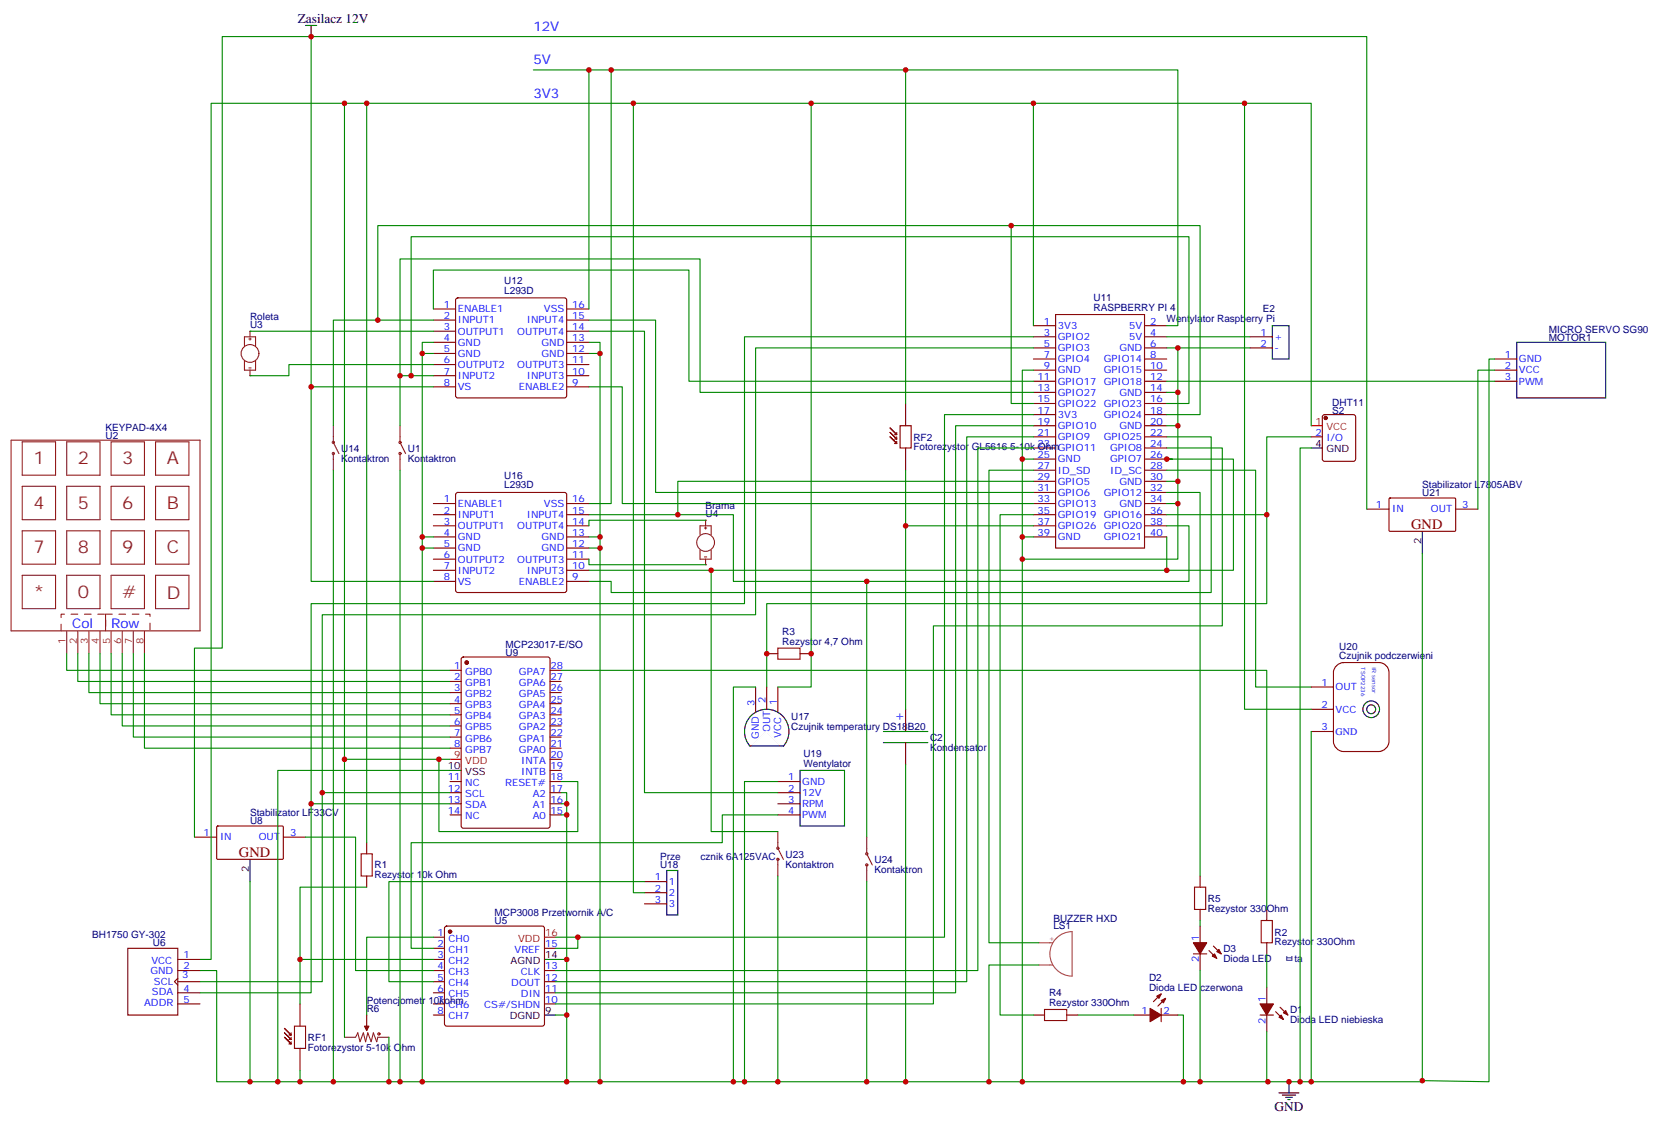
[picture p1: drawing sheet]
<svg xmlns="http://www.w3.org/2000/svg" width="528mm" height="357mm" viewBox="0 0 528 357" stroke-linecap="round" stroke-linejoin="round" font-family="sans-serif">
<g fill="none" stroke="#870000" stroke-width=".35">
<path d="M137.6 98h7M144.9 94.7l.4-.2h33.9l.5 .2 .2 .5v30.4l-.2 .5-.5 .2h-33.9l-.5-.3-.2-.4v-30.4zM179.9 98h7.1M335.1 99.8h28.3v74.1h-28.3zM137.6 101.6h7M137.6 105.1h7M137.6 108.6h7M137.6 112.1h7M137.6 115.7h7M137.6 119.2h7M179.9 101.6h7.1M179.9 105.1h7.1"/>
<path d="M179.9 108.6h7.1M179.9 112.1h7.1M179.9 115.7h7.1M179.9 119.2h7.1M328.1 103.3h7M328.1 106.9h7M328.1 110.4h7M328.1 113.9h7M328.1 117.4h7M363.4 103.3h7M363.4 106.9h7M363.4 110.4h7"/>
<path d="M363.4 113.9h7M363.4 117.4h7M396.9 106.9h7M396.9 110.4h7M474.5 113.9h7M474.5 117.4h7M137.6 122.7h7M179.9 122.7h7.1M284.7 137.2v.7l-2.1-2.1 2.1 2.1h-.7M284.7 138.6v.7l-2.1-2.1 2.1 2.1h-.7M285.8 135.1h3.5v7h-3.5zM287.5 128v7.1"/>
<path d="M328.1 121h7M328.1 124.5h7M328.1 128h7M328.1 131.6h7M328.1 135.1h7M328.1 138.6h7M363.4 121h7M363.4 124.5h7M363.4 128h7M363.4 131.6h7M363.4 135.1h7M363.4 138.6h7"/>
<path d="M474.5 121h7M137.6 159.8h7M144.9 156.5l.4-.3h33.9l.5 .3 .2 .5v30.3l-.2 .5-.5 .2h-33.9l-.5-.2-.2-.5v-30.3zM179.9 159.8h7.1M284.7 140v.7l-2.1-2.1 2.1 2.1h-.7M287.5 142.1v7.1M328.1 142.1h7M328.1 145.7h7M328.1 149.2h7M328.1 152.7h7M328.1 156.2h7M328.1 159.8h7"/>
<path d="M363.4 142.1h7M363.4 145.7h7M363.4 149.2h7M363.4 152.7h7M363.4 156.2h7M363.4 159.8h7M137.6 163.3h7M137.6 166.8h7M137.6 170.4h7M137.6 173.9h7M137.6 177.4h7M179.9 163.3h7.1"/>
<path d="M179.9 166.8h7.1M179.9 170.4h7.1M179.9 173.9h7.1M179.9 177.4h7.1M328.1 163.3h7M328.1 166.8h7M328.1 170.4h7M363.4 163.3h7M363.4 166.8h7M363.4 170.4h7M137.6 180.9h7M137.6 184.5h7"/>
<path d="M179.9 180.9h7.1M179.9 184.5h7.1M142.9 212.7h3.5M142.9 216.2h3.5M142.9 219.7h3.5M146.6 208.7l.5-.2h26.8l.7 .4v53.2l-.4 .6-27.1 .1-.6-.5-.1-53.1zM174.6 212.7h3.6M174.6 216.2h3.6M174.6 219.7h3.6M239.9 218v7.7M243.4 218v7M243.4 207.4h3.5"/>
<path d="M246.9 218v7.7M254 207.4h3.5M142.9 223.3h3.5M142.9 226.8h3.5M142.9 230.3h3.5M142.9 233.9h3.5M142.9 237.4h3.5M174.6 223.3h3.6M174.6 226.8h3.6M174.6 230.3h3.6M174.6 233.9h3.6M174.6 237.4h3.6"/>
<path d="M287.5 225v7.1M287.5 235.6v7.1M142.9 248h3.5M142.9 251.5h3.5M142.9 255h3.5M142.9 258.6h3.5M174.6 248h3.6M174.6 251.5h3.6M174.6 255h3.6M174.6 258.6h3.6M174.6 244.4h3.6M174.6 240.9h3.6"/>
<path d="M246.9 248h7.1M246.9 251.5h7.1M246.9 255h7.1M246.9 258.6h7.1M204.6 279.7h7.1M381 278v3.5M137.6 297.4h3.5M141.3 294l.5-.2h30.4l.5 .2 .2 .5v30.4l-.3 .5-.4 .2h-30.4l-.5-.3-.2-.4v-30.4zM204.6 283.2h7.1M204.6 286.8h7.1M381 288.5v3.6M381 293.8v5.3"/>
<path d="M137.6 300.9h3.5M137.6 304.4h3.5M137.6 307.9h3.5M137.6 311.5h3.5M137.6 315h3.5M137.6 318.5h3.5M172.9 300.9h3.5M172.9 307.9h3.5M172.9 311.5h3.5M172.9 315h3.5M172.9 318.5h3.5M368.7 315.3l-2.5 2.5"/>
<path d="M368.7 319.9v4.3M370.1 316.8l-2.5 2.4M378.9 302.6h4.2M381 302.6v5.3M383.8 301.6l2.5 2.5M385.2 300.2l2.5 2.4M116.4 322.1v3.5M137.6 322.1h3.5M328.1 322.1h3.5M338.7 322.1h3.5M359.8 322.1h5.3M368.7 322.1h5.2"/>
</g>
<g fill="#870000" stroke="#870000" stroke-width=".35">
<path d="M365.1 319.9l3.6 2.2-3.6 2.1z"/>
<path d="M368.7 317.5l1.4-.7-.7 1.4z"/>
<path d="M367.2 316.1l1.5-.8-.8 1.5z"/>
<path d="M378.9 299.1h4.2l-2.1 3.5z"/>
<path d="M385.6 302.6l.7 1.5-1.4-.7z"/>
<path d="M386.3 301.9l.7-.7 .7 1.4z"/>
<path d="M115.7 325.6h1.4l-.7 1.4z"/>
<circle cx="142.9" cy="295.6" r=".53"/>
<circle cx="148.2" cy="210.2" r=".53"/>
</g>
<path d="M403.9 103.3h5.3v10.6h-5.3zM481.5 108.6h28.3v17.7h-28.3zM238.1 236.7h10.6M238.4 227.1a7.1 7.1 0 0 1 10 0 7.1 7.1 0 0 1 0 10l-5-5-5 5a7.1 7.1 0 0 1 0-10zM280.5 232.1h14.1M280.5 235.6h14.1M142.9 244.4h3.5M254 244.4h14.1v17.7h-14.1zM211.7 276.2h3.5v14.1h-3.5zM172.9 304.4h3.5M172.9 322.1h3.5" fill="none" stroke="#000" stroke-width=".35"/>
<path d="M142.9 240.9h3.5M172.9 297.4h3.5" fill="none" stroke="#f00" stroke-width=".35"/>
<path d="M238.1 237.4l5.3-5.3 5.3 5.3" fill="none" stroke="#fff" stroke-width=".71"/>
<g fill="none" stroke="#a10000" stroke-width=".35">
<path d="M246.9 205.6h7.1v3.6h-7.1zM379.2 281.5h3.6v7h-3.6zM331.6 320.3h7.1v3.5h-7.1z"/>
<circle cx="120.3" cy="328" r=".35"/>
</g>
<path d="M329.8 299.1h4.4M335 298a7 7 0 0 1 5.4-2.4v14.1a7.1 7.1 0 0 1-6.4-4.1 7.1 7.1 0 0 1 1-7.6zM329.8 306.2h4.4" fill="none" stroke="#a64a4a" stroke-width=".35"/>
<path d="M109.4 329.1h3.5l.7-1.4 .7 2.8 1.1-2.8 .7 2.8 .7-2.8 1 2.8 .7-2.8 1.1 2.8 .3-1.4h3.6M116.4 325.6v1.4" fill="none" stroke="#8c2424" stroke-width=".35"/>
<path d="M424.1 211.4a3.4 3.4 0 0 1 2.4-1.2h11.3a3.2 3.2 0 0 1 3.2 3.2v21.9a3.4 3.4 0 0 1-3.2 3.1h-11.3a3.4 3.4 0 0 1-3.2-3.1v-21.9l.1-.7z" fill="#fff" stroke="#870000" stroke-width=".35"/>
<path d="M416.3 138.6h3.5M420 131.8l.5-.2h9.2l.5 .2 .2 .5v13.4l-.2 .5-.5 .2h-9.2l-.5-.3-.2-.4v-13.4zM441 158.2l.3-.2 20.7 .1 .1 .3v10l-.3 .2-20.7-.1-.1-.3zM433.9 161.5h7.1M462.1 161.5h7.1M416.3 218h7M416.3 232.1h7M416.3 225h7" fill="none" stroke="#870000" stroke-width=".35"/>
<g fill="none" stroke="#000" stroke-width=".35">
<path d="M416.3 142.1h3.5M451.6 168.6v7"/>
<circle cx="435.3" cy="225" r="1.41"/>
<circle cx="435.3" cy="225" r="2.65"/>
</g>
<g fill="none" stroke="#8c2424" stroke-width=".35">
<path d="M77.6 109.7v-2.8h3.5v2.8M77.6 114.6v2.8h3.5v-2.8M79 107.6h.7M79 116.7h.7M79.4 105.1v1.8M79.4 107.2v.7M79.4 117.4v1.8M3.5 139.7h60v60.5h-60zM105.8 135.1v4.9M127 135.1v4.9M7.1 140.2h10.5v10.6h-10.5zM7.1 154.3h10.5v10.6h-10.5z"/>
<path d="M21.2 140.2h10.5v10.6h-10.5zM21.2 154.3h10.5v10.6h-10.5zM35.3 140.2h10.6v10.6h-10.6zM35.3 154.3h10.6v10.6h-10.6zM49.4 140.2h10.6v10.6h-10.6zM49.4 154.3h10.6v10.6h-10.6zM105.8 140.4l1.8 3.5M105.8 143.9v5.3M127 140.4l1.8 3.5M127 143.9v5.3M7.1 168.4h10.5v10.6h-10.5zM21.2 168.4h10.5v10.6h-10.5z"/>
<path d="M35.3 168.4h10.6v10.6h-10.6zM49.4 168.4h10.6v10.6h-10.6zM7.1 182.5h10.5v10.6h-10.5zM21.2 182.5h10.5v10.6h-10.5zM33.5 194.9v5.3M35.3 182.5h10.6v10.6h-10.6zM49.4 182.5h10.6v10.6h-10.6zM21.2 200.3v7.1M24.7 200.3v7.1M28.2 200.3v7.1M31.7 200.3v7.1M35.3 200.3v7.1"/>
<path d="M38.8 200.3v7.1M42.3 200.3v7.1M45.9 200.3v7.1M246.9 269.1l1.8 3.6M246.9 263.8v5M246.9 272.7v5.3M275.2 270.9l1.7 3.5M275.2 265.6v4.9M275.2 274.4v5.3"/>
<circle cx="79.4" cy="112.1" r="2.82"/>
<circle cx="105.8" cy="140.4" r=".35"/>
<circle cx="105.8" cy="143.9" r=".35"/>
<circle cx="127" cy="143.9" r=".35"/>
<circle cx="127" cy="140.4" r=".35"/>
<circle cx="246.9" cy="272.7" r=".35"/>
<circle cx="246.9" cy="269.1" r=".35"/>
<circle cx="275.2" cy="270.9" r=".35"/>
<circle cx="275.2" cy="274.4" r=".35"/>
</g>
<circle cx="420.9" cy="132.6" r=".53" fill="#870000" stroke="#870000" stroke-width=".35"/>
<path d="M416.3 135.1h3.5" fill="none" stroke="#f00" stroke-width=".35"/>
<path d="M33.5 194.9h14.1v5.3M19.4 200.2v-5.3h14.1v5.3" fill="none" stroke="#8c2424" stroke-width=".35" stroke-dasharray="2.1 2.1"/>
<g fill="#8c2424">
<circle cx="79.4" cy="105.1" r=".18"/>
<circle cx="79.4" cy="119.2" r=".18"/>
</g>
<g fill="none" stroke="#8c2424" stroke-width=".35">
<path d="M222.2 169.7v-2.9h3.6v2.9M222.2 174.6v2.8h3.6v-2.8M223.7 167.5h.7M223.7 176.7h.7M224 165.1v1.7M224 167.2v.7M224 177.4v1.8"/>
<circle cx="224" cy="172.1" r="2.82"/>
</g>
<g fill="#8c2424">
<circle cx="224" cy="165.1" r=".18"/>
<circle cx="224" cy="179.2" r=".18"/>
</g>
<g fill="none" stroke="#870000" stroke-width=".35">
<path d="M61.7 265.6h7.1M68.8 262.3l.3-.2h20.7l.2 .3-.1 10.1-.3 .2-20.6-.1-.2-.3zM90 265.6h7M116.4 267.4v3.5M116.4 278v3.5M402.2 288.5v3.6M402.2 299.1v3.5M40.6 300.9h15.8v21.2h-15.8zM56.4 310.4l-1 1.1 1 1M56.4 304.4h7.1M56.4 307.9h7.1M56.4 311.5h7.1"/>
<path d="M56.4 315h7.1M56.4 318.5h7.1M95.2 318.5v7.1M402.2 313.2v5.3M406.4 319.6l2.5 2.5M92.4 327.7v.7l-2.1-2.1 2.1 2.1h-.7M92.4 329.1v.7l-2.1-2.1 2.1 2.1h-.7M92.4 330.5v.7l-2.1-2.1 2.1 2.1h-.7M93.5 325.6h3.5v7h-3.5zM95.2 332.6v7.1M400 322.1h4.3M402.2 322.1v5.2"/>
<path d="M405 321l2.5 2.5"/>
</g>
<path d="M114.7 270.9h3.5v7.1h-3.5zM400.4 292.1h3.5v7h-3.5z" fill="none" stroke="#a10000" stroke-width=".35"/>
<g fill="#870000" stroke="#870000" stroke-width=".35">
<path d="M400 318.5h4.3l-2.1 3.6z"/>
<path d="M406 322.8l.8-.7 .7 1.4z"/>
<path d="M407.5 321.3l.7-.7 .7 1.5z"/>
</g>
<path d="M97 8.1h3.5M98.8 8.1v3.5M79.4 272.7v7M406 346.7h6.4M407.1 347.5h4.2M408.2 348.2h2.1M408.9 348.9h.7M409.2 343.2v3.5" fill="none" stroke="#000" stroke-width=".35"/>
<g fill="none" stroke="#008700" stroke-width=".35">
<path d="M98.8 11.6h-28.2v194h-8.9v60M109.4 32.8h-42.4v271.6h-3.5M116.4 32.8v234.6M169.3 22.2h204.6v81.1h-3.5M187 22.2v75.8M194 22.2v137.6h-7M201.1 32.8v250.4h3.5M257.5 32.8v185.2h-10.6M287.5 22.2v105.8M328.1 32.8h67v192.2h21.2M395.1 32.8h21.2v102.3M321 71.6v56.4h7.1"/>
<path d="M137.6 98v-12.3h81.1v35.3h109.4M79.4 105.1h58.2M119.9 101.6h-14.1v33.5M127 119.2v15.9M130.5 119.2h-3.5v-37h95.2v42.3h105.9M134.1 112.1h3.5M137.6 108.6h-3.5v234.6M137.6 119.2h-7.1v-44.1h247v52.9h-7.1M137.6 101.6h-17.7v-30h261.1v60h-10.6M137.6 115.7h-45.9v3.5h-12.3M187 101.6h21.1v54.6h120M187 108.6h3.5v234.6"/>
<path d="M187 105.1h17.6v146.4h42.3M187 112.1h3.5M328.1 103.3v-70.5h-218.7v208.1h33.5M328.1 106.9h-91.7v84.6h-137.6v63.5h44.1M328.1 110.4h-88.2v84.7h-137.6v56.4h40.6M328.1 117.4h-3.5v225.8M370.4 106.9h26.5M370.4 110.4h26.5M373.9 110.4v67h-49.3M474.5 117.4h-5.3v44.1M474.5 113.9h-1.8v229.3l-21.1-.3M98.8 122.7h38.8"/>
<path d="M187 122.7h10.6v37.1h130.5M328.1 131.6h-28.2v165.8h-123.5M328.1 135.1h-24.7v179.9h-127M328.1 138.6h-21.2v172.9h-130.5M370.4 138.6h14.1v49.4h-190.5v-3.5h-7M370.4 121h104.1M370.4 124.5h3.5M370.4 135.1h3.5M416.3 138.6h-14.1v24.7h-31.8M105.8 149.2v194M127 149.2v194M287.5 149.2v17.6"/>
<path d="M324.6 145.7h3.5M328.1 142.1h-17.7v165.8h-134M328.1 152.7h-112.9v10.6h-28.2M328.1 149.2h-14.1v149.9h15.8M370.4 156.2h10.6v121.8M370.4 142.1h17.7v56.5h-91.8v119.9h-119.9M370.4 149.2h28.2v68.8h17.7M370.4 159.8h3.5M370.4 152.7h3.5M372.2 145.7h-1.8h21.2v35.2h-21.2M416.3 142.1h-3.6v201.1M134.1 170.4h3.5"/>
<path d="M134.1 173.9h3.5M187 177.4v1.8h37M187 170.4h3.5M187 173.9h3.5M215.2 163.3h17.6v21.2h144.7v-17.7h-7.1M224 165.1h-37v1.7M324.6 170.4h3.5M328.1 166.8h-40.6v58.2M328.1 163.3h-10.6v158.8h10.6M370.4 170.4v10.5h-183.4M402.2 163.3v28.2h-158.8v26.5M433.9 161.5v-149.9h-335.1v172.9h38.8"/>
<path d="M451.6 175.6v167.6h-35.3M225.8 180.9v82.9h21.1M275.2 184.5v81.1M21.2 207.4v5.3h121.7M24.7 207.4v8.8h118.2M28.2 207.4v12.3h114.7M31.7 207.4v15.9h111.2M35.3 207.4v19.4h107.6M38.8 207.4v22.9h104.1M42.3 207.4v26.5h100.6M45.9 207.4v30h97M178.2 212.7h224v75.8"/>
<path d="M239.9 218h-7.1v125.2M416.3 232.1v111.1h-328.1v-98.8h54.7M98.8 255v60h-35.3M102.3 251.5v60h-38.8M109.4 240.9v88.2M139.3 240.9v22.9h44.1v-15.8h-5.2M178.2 258.6h1.7v45.8M178.2 251.5h1.7v7.1M178.2 255h1.7M246.9 248h-10.5v95.2M246.9 258.6h-17.6v8.8h-98.8v33.5h7.1M287.5 242.7v100.5"/>
<path d="M79.4 279.7v63.5M97 265.6h15.9v42.3h24.7M204.6 279.7h-81.1v31.8h14.1M246.9 278v65.2M275.2 279.7v63.5M116.4 281.5h-21.2v22.9M137.6 297.4h-21.2v24.7M183.4 297.4v3.5h-7M381 292.1v1.7M63.5 307.9h5.3v35.3h19.4M137.6 304.4h-42.4v14.1M176.4 304.4h3.5v38.8"/>
<path d="M329.8 306.2h-15.8v37M381 307.9v35.3M402.2 302.6v10.6M95.2 339.7v3.5M123.5 329.1v14.1M176.4 322.1h3.5M342.2 322.1h17.6M373.9 322.1h1.8v21.1M402.2 327.3v15.9h.3"/>
</g>
<g fill="#c00">
<circle cx="324.6" cy="343.2" r=".88"/>
<circle cx="232.8" cy="343.2" r=".88"/>
<circle cx="324.6" cy="145.7" r=".88"/>
<circle cx="324.6" cy="170.4" r=".88"/>
<circle cx="190.5" cy="343.2" r=".88"/>
<circle cx="190.5" cy="112.1" r=".88"/>
<circle cx="190.5" cy="170.4" r=".88"/>
<circle cx="190.5" cy="173.9" r=".88"/>
<circle cx="134.1" cy="343.2" r=".88"/>
<circle cx="134.1" cy="170.4" r=".88"/>
<circle cx="134.1" cy="173.9" r=".88"/>
<circle cx="134.1" cy="112.1" r=".88"/>
<circle cx="375.7" cy="343.2" r=".88"/>
<circle cx="314" cy="343.2" r=".88"/>
<circle cx="215.2" cy="163.3" r=".88"/>
<circle cx="373.9" cy="110.4" r=".88"/>
<circle cx="324.6" cy="177.4" r=".88"/>
<circle cx="373.9" cy="159.8" r=".88"/>
<circle cx="373.9" cy="152.7" r=".88"/>
<circle cx="373.9" cy="124.5" r=".88"/>
<circle cx="373.9" cy="135.1" r=".88"/>
<circle cx="381" cy="343.2" r=".88"/>
<circle cx="370.4" cy="180.9" r=".88"/>
<circle cx="370.4" cy="145.7" r=".88"/>
<circle cx="187" cy="22.2" r=".88"/>
<circle cx="236.4" cy="343.2" r=".88"/>
<circle cx="130.5" cy="119.2" r=".88"/>
<circle cx="287.5" cy="22.2" r=".88"/>
<circle cx="409.2" cy="343.2" r=".88"/>
<circle cx="328.1" cy="32.8" r=".88"/>
<circle cx="179.9" cy="343.2" r=".88"/>
<circle cx="179.9" cy="322.1" r=".88"/>
<circle cx="179.9" cy="304.4" r=".88"/>
<circle cx="183.4" cy="297.4" r=".88"/>
<circle cx="179.9" cy="258.6" r=".88"/>
<circle cx="98.8" cy="122.7" r=".88"/>
<circle cx="275.2" cy="184.5" r=".88"/>
<circle cx="225.8" cy="180.9" r=".88"/>
<circle cx="246.9" cy="343.2" r=".88"/>
<circle cx="275.2" cy="343.2" r=".88"/>
<circle cx="194" cy="22.2" r=".88"/>
<circle cx="321" cy="71.6" r=".88"/>
<circle cx="98.8" cy="11.6" r=".88"/>
<circle cx="257.5" cy="32.8" r=".88"/>
<circle cx="109.4" cy="240.9" r=".88"/>
<circle cx="395.1" cy="32.8" r=".88"/>
<circle cx="287.5" cy="343.2" r=".88"/>
<circle cx="287.5" cy="166.8" r=".88"/>
<circle cx="119.9" cy="101.6" r=".88"/>
<circle cx="105.8" cy="343.2" r=".88"/>
<circle cx="127" cy="119.2" r=".88"/>
<circle cx="127" cy="343.2" r=".88"/>
<circle cx="88.2" cy="343.2" r=".88"/>
<circle cx="102.3" cy="251.5" r=".88"/>
<circle cx="98.8" cy="255" r=".88"/>
<circle cx="123.5" cy="343.2" r=".88"/>
<circle cx="109.4" cy="32.8" r=".88"/>
<circle cx="79.4" cy="343.2" r=".88"/>
<circle cx="402.5" cy="343.2" r=".88"/>
<circle cx="201.1" cy="32.8" r=".88"/>
<circle cx="139.3" cy="240.9" r=".88"/>
<circle cx="95.3" cy="343.2" r=".88"/>
<circle cx="95.3" cy="304.4" r=".88"/>
<circle cx="116.4" cy="32.8" r=".88"/>
<circle cx="416.3" cy="343.2" r=".88"/>
<circle cx="179.9" cy="255" r=".88"/>
<circle cx="412.8" cy="343.2" r=".88"/>
<circle cx="451.6" cy="342.9" r=".88"/>
<circle cx="257.5" cy="207.4" r=".88"/>
<circle cx="402.2" cy="163.3" r=".88"/>
<circle cx="243.4" cy="207.4" r=".88"/>
</g>
<g font-size="5.6" fill="#8d2323">
<text x="10.6" y="147.2">1</text>
<text x="24.7" y="147.2">2</text>
<text x="38.8" y="147.2">3</text>
<text x="52.9" y="147.2">A</text>
<text x="10.6" y="161.4">4</text>
<text x="24.7" y="161.4">5</text>
<text x="38.8" y="161.4">6</text>
<text x="52.9" y="161.4">B</text>
<text x="10.6" y="175.5">7</text>
<text x="24.7" y="175.5">8</text>
<text x="38.8" y="175.5">9</text>
<text x="52.9" y="175.5">C</text>
<text x="10.6" y="189.6">*</text>
<text x="24.7" y="189.6">0</text>
<text x="38.8" y="189.6">#</text>
<text x="52.9" y="190">D</text>
</g>
<g font-size="4.6" fill="#800">
<text x="448" y="167.9">GND</text>
<text x="75.8" y="272">GND</text>
</g>
<g font-size="4.2">
<text x="94.5" y="7.4">Zasilacz 12V</text>
<text x="404.6" y="352.4">GND</text>
</g>
<g font-size="4.2" fill="#00f">
<text x="169.3" y="9.8">12V</text>
<text x="169.3" y="20.4">5V</text>
<text x="169.3" y="31">3V3</text>
<text x="22.9" y="199.1">Col</text>
<text x="35.3" y="199.1">Row</text>
<text x="284" y="228.6">+</text>
</g>
<g font-size="3.2" fill="#000080">
<text x="160.1" y="93.2">L293D</text>
<text x="160.1" y="90.2">U12</text>
<text x="347.1" y="95.6">U11</text>
<text x="79.4" y="101.6">Roleta</text>
<text x="347.1" y="98.7">RASPBERRY PI 4</text>
<text x="400.9" y="99">E2</text>
<text x="79.4" y="104">U3</text>
<text x="370.4" y="102.1">Wentylator Raspberry Pi</text>
<text x="491.8" y="105.8">MICRO SERVO SG90</text>
<text x="491.8" y="108.3">MOTOR1</text>
<text x="423" y="128.7">DHT11</text>
<text x="423" y="131.2">S2</text>
<text x="33.5" y="136.8">KEYPAD-4X4</text>
<text x="33.5" y="139.3">U2</text>
<text x="108.3" y="143.3">U14</text>
<text x="129.5" y="143.3">U1</text>
<text x="290" y="142.9">Fotorezystor GL5616 5-10k OhmGPIO11</text>
<text x="290" y="139.9">RF2</text>
<text x="108.3" y="146.5">Kontaktron</text>
<text x="129.5" y="146.5">Kontaktron</text>
<text x="160.1" y="155">L293D</text>
<text x="160.1" y="151.9">U16</text>
<text x="451.6" y="154.8">Stabilizator L7805ABV</text>
<text x="224" y="161.5">Brama</text>
<text x="451.6" y="157.3">U21</text>
<text x="224" y="164">U4</text>
<text x="248.4" y="201.3">R3</text>
<text x="160.5" y="205.6">MCP23017-E/SO</text>
<text x="160.5" y="208.1">U9</text>
<text x="248.4" y="204.6">Rezystor 4,7 Ohm</text>
<text x="425.2" y="209.2">Czujnik podczerwieni</text>
<text x="425.2" y="206.1">U20</text>
<text x="251.2" y="231.6">Czujnik temperatury DS18B20</text>
<text x="251.2" y="228.5">U17</text>
<text x="295.3" y="238.1">Kondensator</text>
<text x="295.3" y="235.1">C2</text>
<text x="255.1" y="243.3">Wentylator</text>
<text x="255.1" y="240.3">U19</text>
<text x="79.4" y="258.9">Stabilizator LF33CV</text>
<text x="79.4" y="261.4">U8</text>
<text x="118.9" y="275.5">R1</text>
<text x="209.5" y="273">PrzeᐡԀcznik 6A125VAC</text>
<text x="209.5" y="275.5">U18</text>
<text x="249.4" y="275.2">Kontaktron</text>
<text x="249.4" y="272.1">U23</text>
<text x="277.6" y="273.9">U24</text>
<text x="118.9" y="278.7">Rezystor 10k Ohm</text>
<text x="277.6" y="277">Kontaktron</text>
<text x="383.5" y="286.3">R5</text>
<text x="157" y="290.7">MCP3008 Przetwornik A/C</text>
<text x="157" y="293.1">U5</text>
<text x="334.4" y="292.4">BUZZER HXD</text>
<text x="383.5" y="289.3">Rezystor 330Ohm</text>
<text x="29.3" y="297.7">BH1750 GY-302</text>
<text x="334.4" y="294.9">LS1</text>
<text x="404.6" y="299.9">Rezystor 330Ohm</text>
<text x="404.6" y="296.9">R2</text>
<text x="48.5" y="300.2">U6</text>
<text x="388.4" y="305.2">Dioda LED ៏ㅂta</text>
<text x="388.4" y="302.2">D3</text>
<text x="364.8" y="311.2">D2</text>
<text x="333" y="316.2">R4</text>
<text x="364.8" y="314.3">Dioda LED czerwona</text>
<text x="116.4" y="318.5">Potencjometr 10kohm</text>
<text x="116.4" y="321">R6</text>
<text x="333" y="319.2">Rezystor 330Ohm</text>
<text x="409.6" y="321.6">D1</text>
<text x="409.6" y="324.6">Dioda LED niebieska</text>
<text x="97.7" y="333.4">Fotorezystor 5-10k Ohm</text>
<text x="97.7" y="330.3">RF1</text>
</g>
<g font-size="3.2" fill="#00f">
<text x="140.9" y="97.7">1</text>
<text x="140.9" y="101.2">2</text>
<text x="145.3" y="99.1">ENABLE1</text>
<text x="172.7" y="99.1">VSS</text>
<text x="181.7" y="101.2">15</text>
<text x="181.7" y="97.7">16</text>
<text x="140.9" y="104.7">3</text>
<text x="145.3" y="102.6">INPUT1</text>
<text x="145.3" y="106.2">OUTPUT1</text>
<text x="164.2" y="106.2">OUTPUT4</text>
<text x="167.3" y="102.6">INPUT4</text>
<text x="181.7" y="104.7">14</text>
<text x="331.4" y="103">1</text>
<text x="331.4" y="106.5">3</text>
<text x="335.8" y="104.4">3V3</text>
<text x="335.8" y="107.9">GPIO2</text>
<text x="358.5" y="104.4">5V</text>
<text x="358.5" y="107.9">5V</text>
<text x="365.1" y="103">2</text>
<text x="365.1" y="106.5">4</text>
<text x="400.2" y="106.5">1</text>
<text x="404.6" y="107.9">+</text>
<text x="140.9" y="108.3">4</text>
<text x="140.9" y="111.8">5</text>
<text x="145.3" y="109.7">GND</text>
<text x="145.3" y="113.2">GND</text>
<text x="171.9" y="113.2">GND</text>
<text x="171.9" y="109.7">GND</text>
<text x="181.7" y="111.8">12</text>
<text x="181.7" y="108.3">13</text>
<text x="331.4" y="110">5</text>
<text x="331.4" y="113.6">7</text>
<text x="335.8" y="111.4">GPIO3</text>
<text x="355.4" y="111.4">GND</text>
<text x="365.1" y="110">6</text>
<text x="365.1" y="113.6">8</text>
<text x="400.2" y="110">2</text>
<text x="404.6" y="111.4">-</text>
<text x="477.8" y="113.6">1</text>
<text x="140.9" y="115.3">6</text>
<text x="140.9" y="118.9">7</text>
<text x="145.3" y="116.7">OUTPUT2</text>
<text x="164.2" y="116.7">OUTPUT3</text>
<text x="181.7" y="118.9">10</text>
<text x="181.7" y="115.3">11</text>
<text x="331.4" y="117.1">9</text>
<text x="335.8" y="115">GPIO4</text>
<text x="335.8" y="118.5">GND</text>
<text x="350.4" y="115">GPIO14</text>
<text x="350.4" y="118.5">GPIO15</text>
<text x="365.1" y="117.1">10</text>
<text x="477.8" y="117.1">2</text>
<text x="482.2" y="115">GND</text>
<text x="482.2" y="118.5">VCC</text>
<text x="140.9" y="122.4">8</text>
<text x="145.3" y="120.3">INPUT2</text>
<text x="145.3" y="123.8">VS</text>
<text x="164.7" y="123.8">ENABLE2</text>
<text x="167.3" y="120.3">INPUT3</text>
<text x="181.7" y="122.4">9</text>
<text x="329.3" y="120.6">11</text>
<text x="329.3" y="124.1">13</text>
<text x="335.8" y="122">GPIO17</text>
<text x="335.8" y="125.6">GPIO27</text>
<text x="350.4" y="122">GPIO18</text>
<text x="355.4" y="125.6">GND</text>
<text x="365.1" y="120.6">12</text>
<text x="365.1" y="124.1">14</text>
<text x="477.8" y="120.6">3</text>
<text x="482.2" y="122">PWM</text>
<text x="329.3" y="127.7">15</text>
<text x="329.3" y="131.2">17</text>
<text x="335.8" y="129.1">GPIO22</text>
<text x="350.4" y="129.1">GPIO23</text>
<text x="365.1" y="127.7">16</text>
<text x="365.1" y="131.2">18</text>
<text x="329.3" y="134.7">19</text>
<text x="335.8" y="132.6">3V3</text>
<text x="335.8" y="136.1">GPIO10</text>
<text x="350.4" y="132.6">GPIO24</text>
<text x="355.4" y="136.1">GND</text>
<text x="365.1" y="134.7">20</text>
<text x="329.3" y="138.3">21</text>
<text x="329.3" y="141.8">23</text>
<text x="335.8" y="139.7">GPIO9</text>
<text x="350.4" y="139.7">GPIO25</text>
<text x="352.4" y="143.2">GPIO8</text>
<text x="365.1" y="138.3">22</text>
<text x="365.1" y="141.8">24</text>
<text x="417.6" y="138.3">2</text>
<text x="421.1" y="140">I/O</text>
<text x="329.3" y="145.3">25</text>
<text x="329.3" y="148.8">27</text>
<text x="335.8" y="146.7">GND</text>
<text x="352.4" y="146.7">GPIO7</text>
<text x="365.1" y="145.3">26</text>
<text x="365.1" y="148.8">28</text>
<text x="329.3" y="152.4">29</text>
<text x="329.3" y="155.9">31</text>
<text x="335.8" y="150.2">ID_SD</text>
<text x="335.8" y="153.8">GPIO5</text>
<text x="352.5" y="150.2">ID_SC</text>
<text x="355.4" y="153.8">GND</text>
<text x="365.1" y="152.4">30</text>
<text x="365.1" y="155.9">32</text>
<text x="140.9" y="159.4">1</text>
<text x="145.3" y="160.8">ENABLE1</text>
<text x="172.7" y="160.8">VSS</text>
<text x="181.7" y="159.4">16</text>
<text x="329.3" y="159.4">33</text>
<text x="335.8" y="157.3">GPIO6</text>
<text x="335.8" y="160.8">GPIO13</text>
<text x="350.4" y="157.3">GPIO12</text>
<text x="355.4" y="160.8">GND</text>
<text x="365.1" y="159.4">34</text>
<text x="436.8" y="161.2">1</text>
<text x="464.3" y="161.2">3</text>
<text x="140.9" y="162.9">2</text>
<text x="140.9" y="166.5">3</text>
<text x="145.3" y="164.4">INPUT1</text>
<text x="145.3" y="167.9">OUTPUT1</text>
<text x="164.2" y="167.9">OUTPUT4</text>
<text x="167.3" y="164.4">INPUT4</text>
<text x="181.7" y="166.5">14</text>
<text x="181.7" y="162.9">15</text>
<text x="329.3" y="162.9">35</text>
<text x="329.3" y="166.5">37</text>
<text x="335.8" y="164.4">GPIO19</text>
<text x="335.8" y="167.9">GPIO26</text>
<text x="350.4" y="164.4">GPIO16</text>
<text x="350.4" y="167.9">GPIO20</text>
<text x="365.1" y="162.9">36</text>
<text x="365.1" y="166.5">38</text>
<text x="442" y="162.6">IN</text>
<text x="454.3" y="162.6">OUT</text>
<text x="140.9" y="170">4</text>
<text x="140.9" y="173.5">5</text>
<text x="145.3" y="171.4">GND</text>
<text x="171.9" y="171.4">GND</text>
<text x="181.7" y="173.5">12</text>
<text x="181.7" y="170">13</text>
<text x="329.3" y="170">39</text>
<text x="335.8" y="171.4">GND</text>
<text x="350.4" y="171.4">GPIO21</text>
<text x="365.1" y="170">40</text>
<text x="140.9" y="177.1">6</text>
<text x="145.3" y="174.9">GND</text>
<text x="145.3" y="178.5">OUTPUT2</text>
<text x="164.2" y="178.5">OUTPUT3</text>
<text x="171.9" y="174.9">GND</text>
<text x="181.7" y="177.1">11</text>
<text x="140.9" y="180.6">7</text>
<text x="140.9" y="184.1">8</text>
<text x="145.3" y="182">INPUT2</text>
<text x="145.3" y="185.5">VS</text>
<text x="164.7" y="185.5">ENABLE2</text>
<text x="167.3" y="182">INPUT3</text>
<text x="181.7" y="184.1">9</text>
<text x="181.7" y="180.6">10</text>
<text x="144.2" y="212.3">1</text>
<text x="144.2" y="215.9">2</text>
<text x="147.7" y="214.1">GPB0</text>
<text x="164.8" y="214.1">GPA7</text>
<text x="174.8" y="215.9">27</text>
<text x="174.8" y="212.3">28</text>
<text x="144.2" y="219.4">3</text>
<text x="147.7" y="217.6">GPB1</text>
<text x="147.7" y="221.2">GPB2</text>
<text x="164.8" y="221.2">GPA5</text>
<text x="164.8" y="217.6">GPA6</text>
<text x="174.8" y="219.4">26</text>
<text x="419.6" y="217.6">1</text>
<text x="424" y="219">OUT</text>
<text x="144.2" y="222.9">4</text>
<text x="144.2" y="226.4">5</text>
<text x="147.7" y="224.7">GPB3</text>
<text x="164.8" y="224.7">GPA4</text>
<text x="174.8" y="226.4">24</text>
<text x="174.8" y="222.9">25</text>
<text x="239.5" y="224" transform="rotate(-90 239.5 224)">3</text>
<text x="243.1" y="222.9" transform="rotate(-90 243.1 222.9)">2</text>
<text x="246.6" y="223.6" transform="rotate(-90 246.6 223.6)">1</text>
<text x="419.6" y="224.7">2</text>
<text x="424" y="226.1">VCC</text>
<text x="144.2" y="230">6</text>
<text x="144.2" y="233.5">7</text>
<text x="147.7" y="228.2">GPB4</text>
<text x="147.7" y="231.7">GPB5</text>
<text x="164.8" y="231.7">GPA2</text>
<text x="164.8" y="228.2">GPA3</text>
<text x="174.8" y="233.5">22</text>
<text x="174.8" y="230">23</text>
<text x="244.5" y="232.2" transform="rotate(-90 244.5 232.2)">OUT</text>
<text x="419.6" y="231.7">3</text>
<text x="424" y="233.2">GND</text>
<text x="144.2" y="237">8</text>
<text x="147.7" y="235.3">GPB6</text>
<text x="147.7" y="238.8">GPB7</text>
<text x="164.8" y="238.8">GPA0</text>
<text x="164.8" y="235.3">GPA1</text>
<text x="174.8" y="237">21</text>
<text x="240.9" y="234.4" transform="rotate(-90 240.9 234.4)">GND</text>
<text x="248" y="234.1" transform="rotate(-90 248 234.1)">VCC</text>
<text x="165.5" y="245.9">INTB</text>
<text x="165.5" y="242.3">INTA</text>
<text x="174.8" y="244.1">19</text>
<text x="174.8" y="240.6">20</text>
<text x="142.2" y="247.6">11</text>
<text x="142.2" y="251.1">12</text>
<text x="147.7" y="249.4">NC</text>
<text x="160.4" y="249.4">RESET#</text>
<text x="174.8" y="251.1">17</text>
<text x="174.8" y="247.6">18</text>
<text x="250.2" y="247.6">1</text>
<text x="250.2" y="251.1">2</text>
<text x="254.7" y="249">GND</text>
<text x="142.2" y="254.7">13</text>
<text x="147.7" y="252.9">SCL</text>
<text x="147.7" y="256.4">SDA</text>
<text x="169.1" y="256.4">A1</text>
<text x="169.1" y="252.9">A2</text>
<text x="174.8" y="254.7">16</text>
<text x="250.2" y="254.7">3</text>
<text x="254.7" y="252.6">12V</text>
<text x="254.7" y="256.1">RPM</text>
<text x="142.2" y="258.2">14</text>
<text x="147.7" y="260">NC</text>
<text x="169.1" y="260">A0</text>
<text x="174.8" y="258.2">15</text>
<text x="250.2" y="258.2">4</text>
<text x="254.7" y="259.6">PWM</text>
<text x="64.7" y="265.3">1</text>
<text x="69.8" y="266.7">IN</text>
<text x="82.1" y="266.7">OUT</text>
<text x="92.1" y="265.3">3</text>
<text x="207.9" y="279.4">1</text>
<text x="212.4" y="280.8">1</text>
<text x="207.9" y="282.9">2</text>
<text x="207.9" y="286.4">3</text>
<text x="212.4" y="284.3">2</text>
<text x="212.4" y="287.8">3</text>
<text x="138.9" y="297">1</text>
<text x="142.4" y="298.8">CH0</text>
<text x="380.6" y="298.4" transform="rotate(-90 380.6 298.4)">1</text>
<text x="48.1" y="305.8">VCC</text>
<text x="58.2" y="304.1">1</text>
<text x="138.9" y="300.5">2</text>
<text x="138.9" y="304.1">3</text>
<text x="142.4" y="302.3">CH1</text>
<text x="142.4" y="305.8">CH2</text>
<text x="163.4" y="302.3">VREF</text>
<text x="173" y="300.5">15</text>
<text x="380.6" y="305.4" transform="rotate(-90 380.6 305.4)">2</text>
<text x="47.8" y="309">GND</text>
<text x="57.9" y="310.4">3</text>
<text x="58.2" y="307.6">2</text>
<text x="138.9" y="307.6">4</text>
<text x="138.9" y="311.1">5</text>
<text x="142.4" y="309.4">CH3</text>
<text x="165.4" y="309.4">CLK</text>
<text x="173" y="311.1">12</text>
<text x="173" y="307.6">13</text>
<text x="48.3" y="315.7">SDA</text>
<text x="48.9" y="312.5">SCL</text>
<text x="58.2" y="314.6">4</text>
<text x="138.9" y="314.6">6</text>
<text x="142.4" y="312.9">CH4</text>
<text x="142.4" y="316.4">CH5</text>
<text x="162.3" y="312.9">DOUT</text>
<text x="165.4" y="316.4">DIN</text>
<text x="173" y="314.6">11</text>
<text x="401.8" y="317.8" transform="rotate(-90 401.8 317.8)">1</text>
<text x="45.8" y="319.2">ADDR</text>
<text x="58.2" y="318.2">5</text>
<text x="138.9" y="318.2">7</text>
<text x="138.9" y="321.7">8</text>
<text x="142.4" y="319.9">CH6</text>
<text x="142.4" y="323.5">CH7</text>
<text x="153.8" y="319.9">CS#/SHDN</text>
<text x="173" y="318.2">10</text>
<text x="362.4" y="321.7">1</text>
<text x="369.4" y="321.7">2</text>
<text x="401.8" y="324.8" transform="rotate(-90 401.8 324.8)">2</text>
</g>
<g font-size="3.2" fill="#f00">
<text x="417.6" y="134.7">1</text>
<text x="421.1" y="136.5">VCC</text>
<text x="144.2" y="240.6">9</text>
<text x="147.7" y="242.3">VDD</text>
<text x="164.5" y="298.8">VDD</text>
<text x="173" y="297">16</text>
</g>
<g font-size="3.2">
<text x="417.6" y="141.8">4</text>
<text x="421.1" y="143.5">GND</text>
<text x="451.2" y="172.7" transform="rotate(-90 451.2 172.7)">2</text>
<text x="142.2" y="244.1">10</text>
<text x="147.7" y="245.9">VSS</text>
<text x="79" y="276.8" transform="rotate(-90 79 276.8)">2</text>
<text x="162.1" y="305.8">AGND</text>
<text x="173" y="304.1">14</text>
<text x="161.8" y="323.5">DGND</text>
<text x="173" y="321.7">9</text>
</g>
<g font-size="3.2" fill="#8d2323">
<text x="20.8" y="204.3" transform="rotate(-90 20.8 204.3)">1</text>
<text x="24.3" y="204.3" transform="rotate(-90 24.3 204.3)">2</text>
<text x="27.9" y="204.3" transform="rotate(-90 27.9 204.3)">3</text>
<text x="31.4" y="204.3" transform="rotate(-90 31.4 204.3)">4</text>
<text x="34.9" y="204.3" transform="rotate(-90 34.9 204.3)">5</text>
<text x="38.5" y="204.3" transform="rotate(-90 38.5 204.3)">6</text>
<text x="42" y="204.3" transform="rotate(-90 42 204.3)">7</text>
<text x="45.5" y="204.3" transform="rotate(-90 45.5 204.3)">8</text>
</g>
<text font-size="2.5" fill="#a54b4b" x="332.9" y="298.6">+</text>
<g font-size="1.8" fill="#00f">
<text x="432.1" y="211.8" transform="rotate(90 432.1 211.8)">TSOP2236</text>
<text x="435.6" y="211.6" transform="rotate(90 435.6 211.6)">IR sensor</text>
</g>
</svg>
